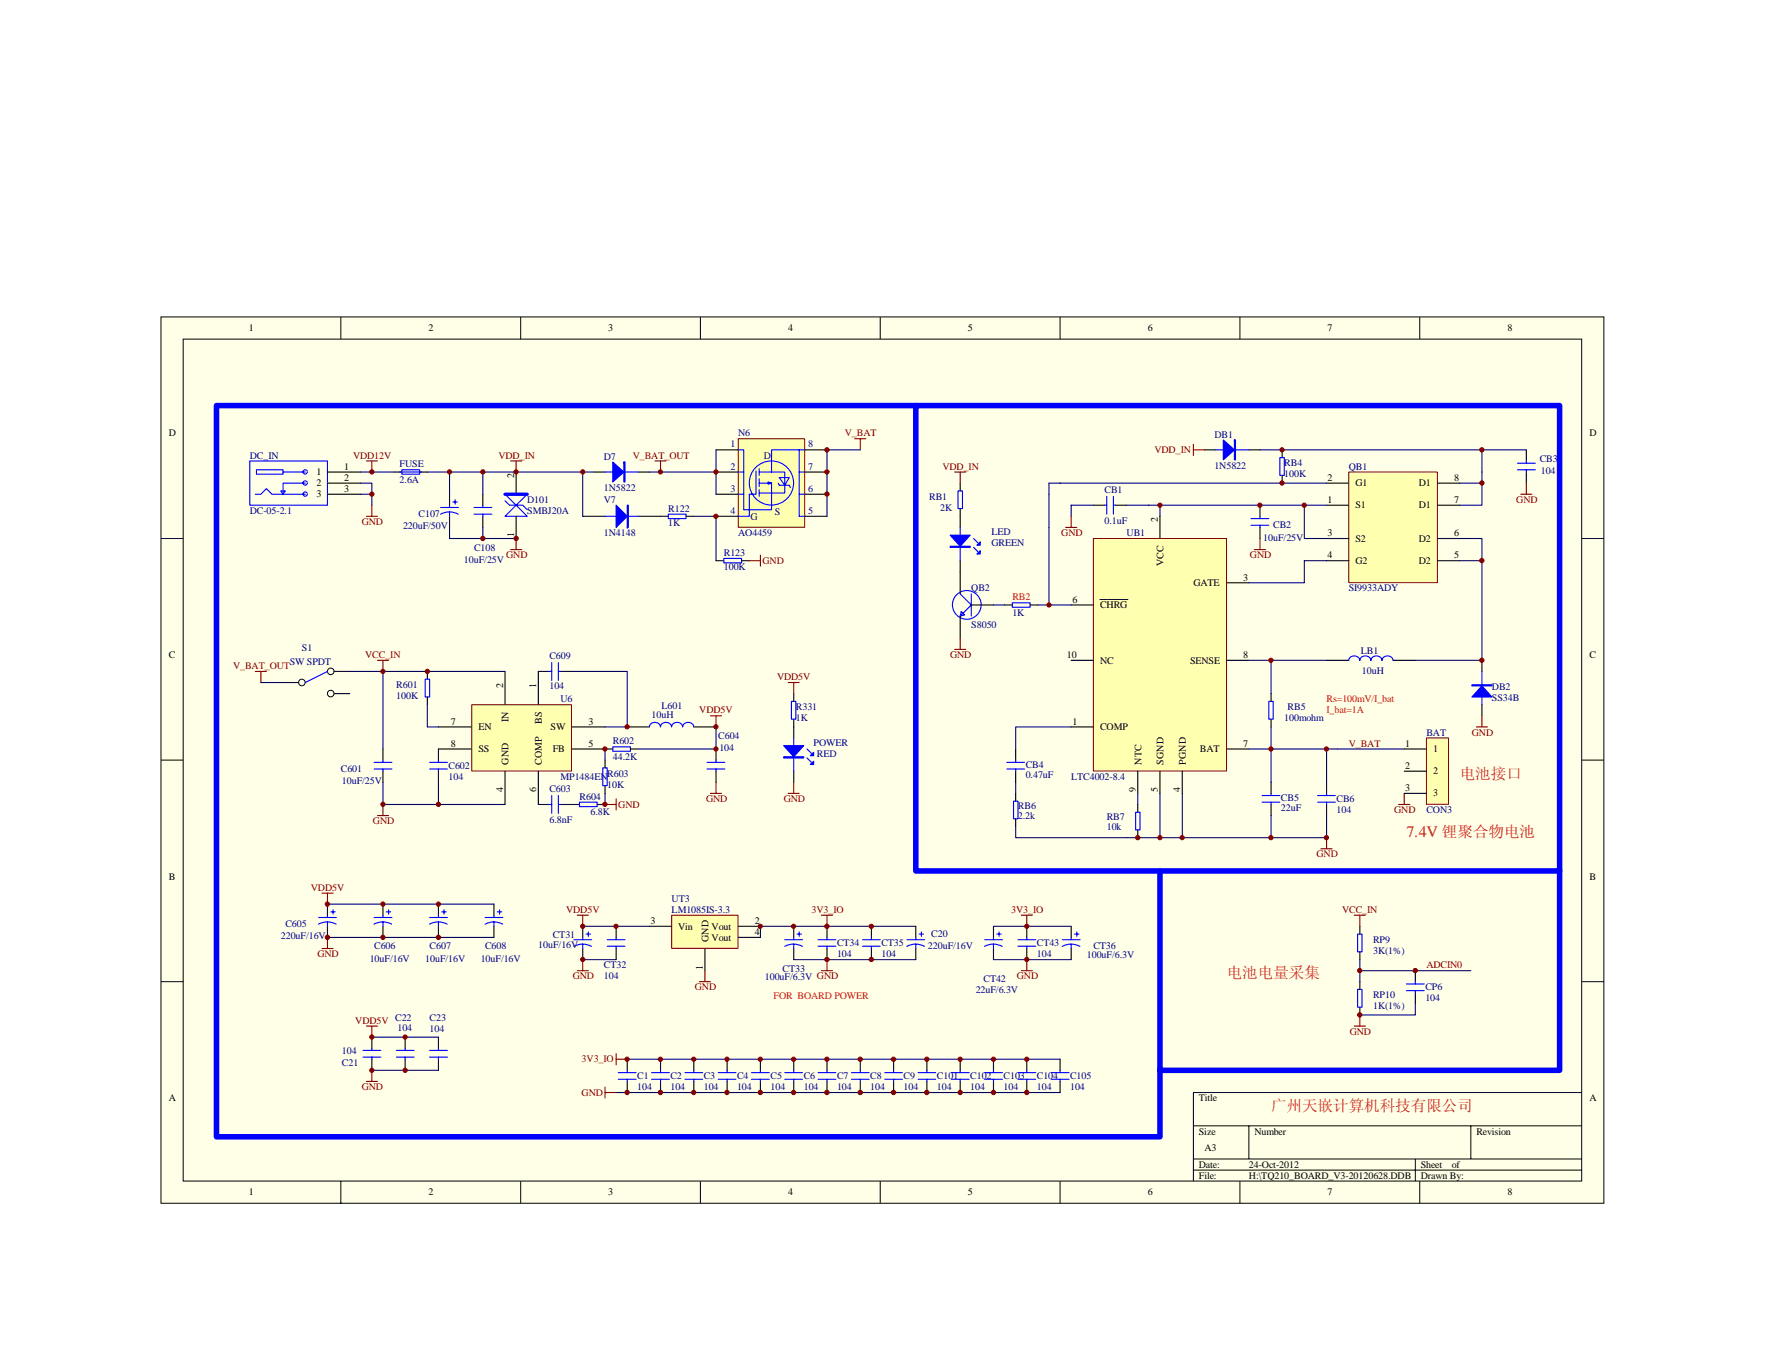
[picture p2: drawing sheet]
<svg xmlns="http://www.w3.org/2000/svg" width="279mm" height="216mm" viewBox="0 0 279 216" stroke-linecap="round" stroke-linejoin="round" font-family="sans-serif">
<path d="M25.5 50.2h228.4v140.3h-228.4z" fill="#ffffe8"/>
<g fill="none" stroke="#000" stroke-width=".16">
<path d="M25.5 50.2h228.4v140.3h-228.4zM29 53.7h221.4v133.2h-221.4zM54 50.2v3.5M82.4 50.2v3.5M110.9 50.2v3.5M139.3 50.2v3.5M167.8 50.2v3.5M196.3 50.2v3.5M224.7 50.2v3.5M25.5 85.2h3.5M250.4 85.2h3.5M25.5 120.3h3.5"/>
<path d="M250.4 120.3h3.5M25.5 155.4h3.5M250.4 155.4h3.5M188.9 178.2h61.5M197.7 178.2v5.3M232.8 178.2v5.3M250.4 172.9h-61.5v14.1M54 187v3.5M82.4 187v3.5M110.9 187v3.5M139.3 187v3.5M167.8 187v3.5"/>
<path d="M188.9 183.5h61.5M188.9 185.2h61.5M196.3 187v3.5M224 183.5v3.5M224.7 187v3.5"/>
</g>
<path d="M124.8 125.6h1.7M125.6 123.8v1.8M214.4 144.9h1.7M215.3 144.9v1.7M95.8 172.1v1.7M95.8 172.9h1.7M214.4 162.4h1.7M215.3 160.7v1.7" fill="none" stroke="#800000" stroke-width=".18"/>
<g fill="none" stroke="#000" stroke-width=".18">
<path d="M125.6 109.8v1.2M125.6 113.8v3M125.6 122.1v1.7M137.9 146.6v1.8M137.9 150.1v1.8M215.3 146.6v1.2M215.3 150.7v1.2M215.3 155.4v1.2M215.3 159.4v1.3M224 153.6v1.8M224 157.1v1.8M99.3 167.7v1.7"/>
<path d="M99.3 171.2v1.7M104.6 167.7v1.7M104.6 171.2v1.7M109.8 167.7v1.7M109.8 171.2v1.7M115.1 167.7v1.7M115.1 171.2v1.7M120.4 167.7v1.7M120.4 171.2v1.7M125.6 167.7v1.7M125.6 171.2v1.7M130.9 167.7v1.7"/>
<path d="M130.9 171.2v1.7M136.2 167.7v1.7M136.2 171.2v1.7M141.5 167.7v1.7M141.5 171.2v1.7"/>
</g>
<g fill="none" stroke="#00f" stroke-width=".18">
<path d="M125.3 111h.7v2.8h-.7zM125.6 116.8v5.3M127.7 120l.8 .7M127.7 118.6l.8 .7M136.5 149.8h2.8M136.5 148.7h2.8M137.9 148.4v.3M137.9 149.8v.3M214.9 156.6h.7v2.8h-.7zM214.9 147.8h.7v2.9h-.7zM222.6 155.7h2.8M222.6 156.8h2.8"/>
<path d="M224 155.4v.3M224 156.8v.3M97.9 170.8h2.8M97.9 169.8h2.8M99.3 169.4v.4M99.3 170.8v.4M103.1 170.8h2.9M103.1 169.8h2.9M104.6 169.4v.4M104.6 170.8v.4M108.4 170.8h2.8M108.4 169.8h2.8"/>
<path d="M109.8 169.4v.4M109.8 170.8v.4M113.7 170.8h2.8M113.7 169.8h2.8M115.1 169.4v.4M115.1 170.8v.4M119 170.8h2.8M119 169.8h2.8M120.4 169.4v.4M120.4 170.8v.4M124.2 170.8h2.8M124.2 169.8h2.8"/>
<path d="M125.6 169.4v.4M125.6 170.8v.4M129.5 170.8h2.8M129.5 169.8h2.8M130.9 169.4v.4M130.9 170.8v.4M134.8 170.8h2.8M134.8 169.8h2.8M136.2 169.4v.4M136.2 170.8v.4M140.1 170.8h2.8M140.1 169.8h2.8"/>
<path d="M141.5 169.4v.4M141.5 170.8v.4"/>
</g>
<g fill="#00f" stroke="#00f" stroke-width=".18">
<path d="M124.1 118h3.1l-1.6 1.8z"/>
<path d="M128.3 121l.5-.5v.5z"/>
<path d="M128.8 119.1v.5h-.5z"/>
<path d="M124.1 119.8h3.1v.2h-3.1z" fill-rule="evenodd"/>
</g>
<path d="M215.3 151.9v3.5M215.3 153.6h17.5M224 158.9v1.8h-8.7M97.5 172.9h44M99.3 167.7h42.2" fill="none" stroke="#000080" stroke-width=".18"/>
<path d="M74.7 111.6h15.8v10.4h-15.8z" fill="#ffffb0"/>
<path d="M74.7 111.5h15.8v10.5h-15.8z" fill="none" stroke="#800000" stroke-width=".16"/>
<g fill="none" stroke="#000" stroke-width=".18">
<path d="M67.6 106.3v1.2M67.6 110.3v1.2M69.4 115.1h5.3M74.7 118.6h-5.3v1.7M79.9 106.3v5.2M87 106.3h-1.8v5.2M88.7 106.3h1.8M90.5 115.1h5.3M90.5 118.6h6.5M99.3 115.1h3.5M99.8 118.6h1.2M109.8 115.1h3.5"/>
<path d="M113.3 118.6v1.7M69.4 122.1v1.7M79.9 122.1v5.2M85.2 122.1v5.2h1.8M88.7 127.3h3M94.5 127.3h1.3M95.8 120.3v1.2M95.8 124.4v1.2M113.3 122.1v1.7M210 123.8v1.8M210 127.3v1.8M51.8 143.1v1.8"/>
<path d="M51.8 146.6v1.8M60.6 143.1v1.8M60.6 146.6v1.8M69.4 143.1v1.8M69.4 146.6v1.8M78.2 143.1v1.8M78.2 146.6v1.8M92.2 146.6v1.8M92.2 150.1v1.8M97.5 146.6v1.8M97.5 150.1v1.8M125.6 146.6v1.8"/>
<path d="M125.6 150.1v1.8M130.9 146.6v1.8M130.9 150.1v1.8M157.3 146.6v1.8M157.3 150.1v1.8M162.5 146.6v1.8M162.5 150.1v1.8"/>
</g>
<g fill="none" stroke="#000080" stroke-width=".18">
<path d="M60.6 106.3h19.3M67.6 111.5v3.6h1.8M90.5 106.3h8.8v8.8h-3.5M95.8 118.6v1.7M113.3 115.1v3.5h-12.3M69.4 123.8v3.5h10.5M95.8 125.6v1.7M51.8 148.4h26.4M51.8 143.1h26.4M92.2 146.6h10.6M92.2 151.9h5.3M120.4 146.6h17.5"/>
<path d="M125.6 151.9h12.3M157.3 151.9h5.2"/>
</g>
<g fill="none" stroke="#00f" stroke-width=".18">
<path d="M67.3 107.5h.7v2.8h-.7zM87 106.3h.3M87.3 104.9v2.8M88.4 104.9v2.8M88.4 106.3h.3M97 118.2h2.8v.7h-2.8zM102.8 115a.89 .89 0 0 1 .9-.7 .89 .89 0 0 1 .8 .7 .9 .9 0 0 1 .9-.7 .9 .9 0 0 1 .9 .7M106.3 115a.89 .89 0 0 1 .9-.7 .89 .89 0 0 1 .9 .7M108.1 115a.89 .89 0 0 1 .8-.7 .89 .89 0 0 1 .9 .7M68 120.7h2.8M68 121.7h2.8M69.4 120.3v.4"/>
<path d="M69.4 121.7v.4M87 127.3h.3M87.3 125.9v2.8M88.4 125.9v2.8M88.4 127.3h.3M91.7 127h2.8v.7h-2.8zM95.4 121.5h.7v2.9h-.7zM111.9 120.7h2.8M111.9 121.7h2.8M113.3 120.3v.4M113.3 121.7v.4M208.6 127h2.8"/>
<path d="M208.6 125.9h2.8M210 125.6v.3M210 127v.3M50.4 146.3a2.89 2.89 0 0 1 2.8 0M50.4 145.2h2.8M51.8 144.9v.3M51.8 145.9v.7M52.4 144.3h.7M52.7 144v.7M59.2 146.3a2.89 2.89 0 0 1 2.8 0M59.2 145.2h2.8M60.6 144.9v.3"/>
<path d="M60.6 145.9v.7M61.2 144.3h.6M61.5 144v.7M68 146.3a2.89 2.89 0 0 1 2.8 0M68 145.2h2.8M69.4 144.9v.3M69.4 145.9v.7M69.9 144.3h.7M70.3 144v.7M76.8 146.3a2.85 2.85 0 0 1 2.8 0M76.8 145.2h2.8M78.2 144.9v.3"/>
<path d="M78.2 145.9v.7M78.7 144.3h.7M79.1 144v.7M90.8 149.8a2.85 2.85 0 0 1 2.8 0M90.8 148.7h2.9M92.2 148.4v.3M92.2 149.4v.7M92.8 147.8h.7M93.1 147.5v.7M96.1 148.7h2.8M96.1 149.8h2.8M97.5 148.4v.3"/>
<path d="M97.5 149.8v.3M124.2 149.8a2.89 2.89 0 0 1 2.8 0M124.2 148.7h2.8M125.6 148.4v.3M125.6 149.4v.7M126.2 147.8h.7M126.5 147.5v.7M129.5 148.7h2.8M129.5 149.8h2.8M130.9 148.4v.3M130.9 149.8v.3M155.9 149.8a2.89 2.89 0 0 1 2.7 0"/>
<path d="M155.9 148.7h2.8M157.3 148.4v.3M157.3 149.4v.7M157.8 147.8h.7M158.2 147.5v.7M161.1 148.7h2.9M161.1 149.8h2.9M162.5 148.4v.3M162.5 149.8v.3"/>
</g>
<g fill="none" stroke="#800000" stroke-width=".18">
<path d="M135.3 69.4h1.8M136.2 69.4v1.8M112.5 113.3h1.7M113.3 113.3v1.8M59.8 129.1h1.7M60.6 127.3v1.8M95.8 127.3h1.7M97.5 126.4v1.8M112.5 125.6h1.7M113.3 123.8v1.8M51 150.1h1.7M51 141.4h1.7"/>
<path d="M51.8 141.4v1.7M51.8 148.4v1.7M91.4 144.9h1.7M91.4 153.6h1.7M92.2 144.9v1.7M92.2 151.9v1.7M130 144.9h1.8M130 153.6h1.8M130.9 144.9v1.7M130.9 151.9v1.7M161.7 144.9h1.7M161.7 153.6h1.7"/>
<path d="M162.5 144.9v1.7M162.5 151.9v1.7M97.5 166.8v1.8M97.5 167.7h1.8"/>
</g>
<path d="M116.9 69.5h10.5v14h-10.5z" fill="#ffffb0"/>
<path d="M116.9 69.4h10.5v14.1h-10.5z" fill="none" stroke="#800000" stroke-width=".16"/>
<g fill="none" stroke="#000" stroke-width=".18">
<path d="M62.4 74.7h1.2M66.4 74.7h1.2M71.2 78.2v1.8M76.4 78.2v1.8M94 74.7h1.8M101 74.7h1.8M113.3 71.2h3.6M113.3 74.7h3.6M113.3 78.2h3.6M127.4 71.2h3.5M127.4 74.7h3.5M127.4 78.2h3.5"/>
<path d="M152 76.5v1.2M173.1 80h1.7M176.6 80h1.8M71.2 81.7v1.8M76.4 81.7v1.8M92.2 81.7h3.6M101 81.7h4.8M108.6 81.7h1.2M113.3 81.7h3.6M113.3 88.8h1.3M117.4 88.8h1.2M127.4 81.7h3.5"/>
<path d="M152 80.5v3M152 88.8v1.7M60.6 118.6v1.7M160.8 118.6v1.7M201.2 109.8v1.2M201.2 113.8v1.3M210 104.5h3.5M220.5 104.5h3.5M234.6 104.5v1.8M234.6 111.5v1.8M60.6 122.1v1.7M160.8 122.1v1.7"/>
<path d="M160.8 125.6v1.2M160.8 129.6v1.2M201.2 123.8v1.8M201.2 127.3v1.8"/>
</g>
<g fill="none" stroke="#00f" stroke-width=".18">
<path d="M63.3 74.7h3.5M63.6 74.4h2.8v.7h-2.8zM71.2 80v.3M71.7 79.5h.7M72.1 79.1v.7M76.4 80v.3M95.8 74.7h5.2M116.9 71.2h.8v9.5h4.4v-4.2h-1.9M116.9 78.2h.8M116.9 74.7h.8M119.7 74.5v3.7h-1.1v3.5h-1.7M120.2 74.7h1.9v-3.5h4.4v10.5h.9"/>
<path d="M120.2 74.2v1M120.2 75.8v1.2M120.2 77.5v1.1M121.6 76.3l.5 .2-.5 .1zM122.1 74.7h2.1v3.3h-4M123.2 76.5l.2 .3h1.5l.2 .4M123.4 75.6h1.5l-.7 1.2zM126.5 78.2h.9M126.5 74.7h.9M126.5 71.2h.9M151.7 77.7h.7v2.8h-.7zM174.8 80h.4"/>
<path d="M175.2 78.6v2.8M176.3 78.6v2.8M176.3 80h.3M69.7 81.4a2.89 2.89 0 0 1 2.8 0M69.8 80.3h2.8M71.2 81v.7M75 80.3h2.9M75 81.4h2.9M76.4 81.4v.3M95.8 81.7h5.2M105.8 81.4h2.8v.7h-2.8zM114.6 88.4h2.8v.7h-2.8z"/>
<path d="M152 83.5v5.3M154.1 86.6l.7 .7M154.1 85.2l.7 .7M200.9 111h.6v2.8h-.6zM213.5 104.5a.89 .89 0 0 1 .9-.7 .89 .89 0 0 1 .8 .7 .9 .9 0 0 1 .9-.7 .9 .9 0 0 1 .9 .7M217 104.5a.89 .89 0 0 1 .9-.7 .89 .89 0 0 1 .9 .7 .9 .9 0 0 1 .8-.7 .9 .9 0 0 1 .9 .7M234.6 106.3v5.2M59.2 121.7h2.8M59.2 120.7h2.8M60.6 120.3v.4M60.6 121.7v.4M159.4 121.7h2.8"/>
<path d="M159.4 120.7h2.8M160.4 126.8h.7v2.8h-.7zM160.8 120.3v.4M160.8 121.7v.4M199.8 127h2.8M199.8 125.9h2.8M201.2 125.6v.3M201.2 127v.3"/>
<circle cx="122.1" cy="76.5" r="3.5"/>
</g>
<g fill="none" stroke="#000080" stroke-width=".18">
<path d="M57.1 76.5h1.8v3.5M57.1 74.7h5.3M57.1 78.2h1.8M102.8 74.7h10.5M113.3 71.2v7M109.8 81.7h3.5v7.1M60.6 106.3v12.3M169.6 115.1h-8.8v3.5M201.2 118.6v5.2M60.6 123.8v3.5h8.8M160.8 130.8v1.8h17.6M160.8 123.8v1.8"/>
<path d="M187.2 125.6v7"/>
</g>
<g fill="#00f" stroke="#00f" stroke-width=".18">
<path d="M97 73.1l1.8 1.6-1.8 1.6z"/>
<path d="M97.5 80l1.8 1.7-1.8 1.8z"/>
<path d="M150.4 84.7h3.2l-1.6 1.8z"/>
<path d="M155.2 87.2v.5h-.6z"/>
<path d="M155.2 85.8v.5h-.6z"/>
<path d="M234.6 108.6l1.6 1.7h-3.2z"/>
<path d="M98.8 73.1h.1v3.2h-.1z" fill-rule="evenodd"/>
<path d="M99.3 80v3.5h.2v-3.5z" fill-rule="evenodd"/>
<path d="M150.4 86.5h3.2v.1h-3.2z" fill-rule="evenodd"/>
<path d="M233 108.4h3.2v.2h-3.2z" fill-rule="evenodd"/>
</g>
<g fill="none" stroke="#800000" stroke-width=".18">
<path d="M58 73h1.8M58.9 73v1.7M58.9 80v1.7M80.8 73h1.8M81.7 73v1.7M58 81.7h1.8M80.8 87h1.8M81.7 85.2v1.8M118.6 88.8h1.8M120.4 87.9v1.7M59.8 104.5h1.7M60.6 104.5v1.8"/>
<path d="M124.8 108h1.7M125.6 108v1.8"/>
</g>
<path d="M213.5 74.7h14v17.5h-14z" fill="#ffffb0"/>
<path d="M213.5 74.7h14v17.5h-14z" fill="none" stroke="#800000" stroke-width=".16"/>
<g fill="none" stroke="#000" stroke-width=".18">
<path d="M203 71.2v1.2M203 75.2v1.3M210 80h3.5M210 76.5h3.5M227.6 80h3.5M227.6 76.5h3.5M241.6 71.2v1.8M241.6 74.7v1.8M159 95.8h1.3M163.1 95.8h1.2M210 85.2h3.5M210 88.8h3.5"/>
<path d="M227.6 85.2h3.5M227.6 88.8h3.5"/>
</g>
<path d="M166.1 76.5h43.9M173.1 80h-3.5v1.7M178.4 80h28.1M183.6 80v1.7M199.5 71.2h35.1v8.8h-3.5M210 80h-3.5v5.2h3.5M231.1 76.5h3.5M234.6 71.2h7M231.1 85.2h3.5v3.6h-3.5M201.2 118.6h21.1" fill="none" stroke="#000080" stroke-width=".18"/>
<path d="M202.6 72.4h.7v2.8h-.7zM240.2 74.4h2.8M240.2 73.3h2.8M241.6 73v.3M241.6 74.4v.3M160.3 95.4h2.8v.7h-2.8z" fill="none" stroke="#00f" stroke-width=".18"/>
<path d="M188.9 70.3v1.8M188.9 71.2h1.8M240.7 78.2h1.8M241.6 76.5v1.7M168.7 83.5h1.8M169.6 81.7v1.8M198.6 87h1.7M199.5 85.2v1.8M233.7 115.1h1.8M234.6 113.3v1.8M209.1 134.3h1.8M210 132.6v1.7" fill="none" stroke="#800000" stroke-width=".18"/>
<path d="M173.1 85.3h21.1v36.7h-21.1z" fill="#ffffb0"/>
<path d="M173.1 85.2h21.1v36.8h-21.1z" fill="none" stroke="#800000" stroke-width=".16"/>
<g fill="none" stroke="#000" stroke-width=".18">
<path d="M190.7 71.2h1.7M197.7 71.2h1.8M199.5 80v1.7M152 90.5v3.5M152 97.5v3.5M153.8 95.8h3.5M169.6 95.8h3.5M174.1 94.9h1.1M175.4 94.9h3.1M183.6 81.7v3.5M194.2 92.2h3.5M199.5 83.5v1.7"/>
<path d="M44.8 108h2.5M52.9 106.3h2.5M52.9 109.8h2.5M169.6 104.5h3.5M169.6 115.1h3.5M194.2 104.5h3.5M194.2 118.6h3.5M180.1 122.1v3.5M180.1 127.3v1.3M180.1 131.4v1.2M183.6 122.1v3.5M187.2 122.1v3.5"/>
<path d="M145 146.6v1.8M145 150.1v1.8M58.9 164.2v1.7M58.9 167.7v1.7M64.1 164.2v1.7M64.1 167.7v1.7M69.4 164.2v1.7M69.4 167.7v1.7"/>
</g>
<g fill="none" stroke="#000080" stroke-width=".18">
<path d="M67.6 74.7h24.6M71.2 74.7v3.5M76.4 74.7v3.5M94 74.7h-1.8v7M136.2 71.2h-5.3v10.5M166.1 76.5v19.3M71.2 83.5v1.7h10.5M76.4 83.5v1.7M157.3 95.8h1.7M164.3 95.8h5.3M210 88.8h-3.5v3.4h-8.8M234.6 88.8v15.7h-10.6"/>
<path d="M41.3 108h3.5M55.4 106.3h5.2M197.7 104.5h12.3M201.2 104.5v5.3M201.2 115.1v3.5h-3.5M210 118.6v5.2M180.1 125.6v1.7M183.6 125.6v7M201.2 129.1v3.5M210 129.1v3.5h-31.6"/>
</g>
<g fill="none" stroke="#00f" stroke-width=".18">
<path d="M192.4 71.2h5.3M152 94l1.8 1.8-1.8 1.7M152.2 96.8l.5 .5-.7 .2zM153.8 94v3.5M198 83.1h2.9M198 82.1h2.9M199.5 81.7v.4M199.5 83.1v.4M51.8 106.3l-3.5 1.7M179.8 128.6h.7v2.8h-.7zM143.6 149.8a2.89 2.89 0 0 1 2.7 0M143.6 148.7h2.8"/>
<path d="M145 148.4v.3M145 149.4v.7M145.5 147.8h.7M145.9 147.5v.7M57.5 167.3h2.8M57.5 166.3h2.8M58.9 165.9v.4M58.9 167.3v.4M62.7 167.3h2.9M62.7 166.3h2.9M64.1 165.9v.4M64.1 167.3v.4"/>
<path d="M68 167.3h2.8M68 166.3h2.8M69.4 165.9v.4M69.4 167.3v.4"/>
<circle cx="153" cy="95.7" r="2.28"/>
</g>
<g fill="none" stroke="#800000" stroke-width=".18">
<path d="M103.7 73h1.7M104.6 73v1.7M151.1 74.7h1.8M152 74.7v1.8M40.4 106.3h1.8M41.3 106.3v1.7M151.1 102.8h1.8M152 101v1.8M221.4 127.3h1.8M222.3 125.6v1.7M58 171.2h1.8M58 162.4h1.8"/>
<path d="M58.9 162.4v1.8M58.9 169.4v1.8"/>
</g>
<g fill="#00f" stroke="#00f" stroke-width=".18">
<path d="M193.7 69.6l1.7 1.6-1.7 1.6z"/>
<path d="M195.4 69.6h.2v3.2h-.2z" fill-rule="evenodd"/>
</g>
<g fill="none" stroke="#000" stroke-width=".16">
<circle cx="47.8" cy="108" r=".52"/>
<circle cx="52.4" cy="109.8" r=".52"/>
<circle cx="52.4" cy="106.3" r=".52"/>
</g>
<path d="M106.3 144.9h10.5v5.2h-10.5z" fill="#ffffb0"/>
<path d="M106.3 144.9h10.5v5.2h-10.5z" fill="none" stroke="#800000" stroke-width=".16"/>
<g fill="none" stroke="#000" stroke-width=".18">
<path d="M51.8 74.7h5.3M51.8 76.5h5.3M51.8 78.2h5.3M81.7 74.7v3.5M81.7 81.7v3.5M102.8 146.6h3.5M111.6 150.1v3.5M116.9 146.6h3.5M116.9 148.4h3.5M169.6 146.6v1.8M169.6 150.1v1.8M146.7 167.7v1.7"/>
<path d="M146.7 171.2v1.7M152 167.7v1.7M152 171.2v1.7M157.3 167.7v1.7M157.3 171.2v1.7M162.5 167.7v1.7M162.5 171.2v1.7M167.8 167.7v1.7M167.8 171.2v1.7"/>
</g>
<path d="M120.4 146.6v1.8M137.9 146.6h7.1M137.9 151.9h7.1M157.3 146.6h12.3M162.5 151.9h7.1M58.9 169.4h10.5M58.9 164.2h10.5M141.5 167.7h26.3M141.5 172.9h26.3" fill="none" stroke="#000080" stroke-width=".18"/>
<path d="M110.7 155.4h1.8M111.6 153.6v1.8" fill="none" stroke="#800000" stroke-width=".18"/>
<g fill="none" stroke="#00f" stroke-width=".18">
<path d="M39.5 73h12.3v7h-12.3zM40.4 78.2h.9l.9-.9 .9 .9h5.2M40.6 74.4h4.2v.7h-4.2zM44.4 77.7h.8l-.4 .5zM44.8 74.7h3.5M48.3 76.5h-3.5v1.7M48.6 78a.35 .35 0 0 0-.6 0 .35 .35 0 0 0 .2 .5 .35 .35 0 0 0 .5-.3M48.6 76.3a.35 .35 0 0 0-.6-.1 .35 .35 0 0 0 .2 .6 .35 .35 0 0 0 .5-.3M48.6 74.5a.35 .35 0 0 0-.6 0 .35 .35 0 0 0 .2 .5 .35 .35 0 0 0 .5-.3M79.9 78.2h3.6l-1.8 1.8zM79.9 79.3l.8 .7h2.1l.7 .7M79.9 81.7l1.8-1.7 1.8 1.7z"/>
<path d="M168.1 149.8a2.89 2.89 0 0 1 2.8 0M168.2 148.7h2.8M169.6 148.4v.3M169.6 149.4v.7M170.1 147.8h.7M170.5 147.5v.7M145.3 170.8h2.8M145.3 169.8h2.8M146.7 169.4v.4M146.7 170.8v.4M150.6 170.8h2.8M150.6 169.8h2.8"/>
<path d="M152 169.4v.4M152 170.8v.4M155.9 170.8h2.8M155.9 169.8h2.8M157.3 169.4v.4M157.3 170.8v.4M161.1 170.8h2.9M161.1 169.8h2.9M162.5 169.4v.4M162.5 170.8v.4M166.4 170.8h2.8M166.4 169.8h2.8"/>
<path d="M167.8 169.4v.4M167.8 170.8v.4"/>
</g>
<g fill="#800000" stroke="#800000" stroke-width=".16">
<circle cx="234.6" cy="104.5" r=".35"/>
<circle cx="187.1" cy="132.6" r=".34"/>
<circle cx="201.2" cy="118.6" r=".34"/>
<circle cx="206.5" cy="80" r=".34"/>
<circle cx="183.6" cy="80" r=".34"/>
<circle cx="234.6" cy="76.5" r=".35"/>
<circle cx="202.9" cy="76.5" r=".34"/>
<circle cx="202.9" cy="71.2" r=".34"/>
<circle cx="234.6" cy="88.7" r=".35"/>
<circle cx="210" cy="132.6" r=".34"/>
<circle cx="234.6" cy="71.2" r=".35"/>
<circle cx="183.6" cy="132.6" r=".34"/>
<circle cx="201.2" cy="104.5" r=".34"/>
<circle cx="166.1" cy="95.8" r=".34"/>
<circle cx="180.1" cy="132.6" r=".34"/>
<circle cx="210" cy="118.6" r=".34"/>
<circle cx="201.2" cy="132.6" r=".34"/>
<circle cx="199.4" cy="80" r=".34"/>
</g>
<path d="M79.9 78.2h3.6" fill="none" stroke="#00f" stroke-width=".53"/>
<path d="M225.8 116.8h3.5v10.5h-3.5z" fill="#ffffb0"/>
<path d="M225.8 116.8h3.5v10.5h-3.5z" fill="none" stroke="#800000" stroke-width=".16"/>
<path d="M222.3 118.6h3.5M222.3 122.1h3.5M222.3 125.6h3.5" fill="none" stroke="#000" stroke-width=".18"/>
<path d="M145 64.2h101.9v73.7h-101.9zM145 64.2h-110.7v115.7h149.3v-42M246.9 137.9v31.5h-63.3" fill="none" stroke="#00f" stroke-width=".88"/>
<g fill="#800000" stroke="#800000" stroke-width=".16">
<circle cx="99.3" cy="167.7" r=".34"/>
<circle cx="99.3" cy="172.9" r=".34"/>
<circle cx="104.5" cy="167.7" r=".34"/>
<circle cx="104.5" cy="172.9" r=".34"/>
<circle cx="109.8" cy="167.7" r=".34"/>
<circle cx="109.8" cy="172.9" r=".34"/>
<circle cx="115.1" cy="167.7" r=".34"/>
<circle cx="115.1" cy="172.9" r=".34"/>
<circle cx="120.4" cy="167.7" r=".34"/>
<circle cx="120.3" cy="172.9" r=".34"/>
<circle cx="125.6" cy="167.7" r=".34"/>
<circle cx="125.6" cy="172.9" r=".34"/>
<circle cx="141.4" cy="172.9" r=".35"/>
<circle cx="141.4" cy="167.7" r=".35"/>
<circle cx="130.9" cy="167.7" r=".35"/>
<circle cx="130.9" cy="172.9" r=".35"/>
<circle cx="136.2" cy="167.7" r=".35"/>
<circle cx="136.2" cy="172.9" r=".35"/>
<circle cx="60.6" cy="143.1" r=".34"/>
<circle cx="60.6" cy="148.4" r=".34"/>
<circle cx="51.8" cy="143.1" r=".35"/>
<circle cx="51.8" cy="148.4" r=".35"/>
<circle cx="69.4" cy="143.1" r=".34"/>
<circle cx="69.4" cy="148.4" r=".34"/>
<circle cx="146.7" cy="167.7" r=".35"/>
<circle cx="146.7" cy="172.9" r=".35"/>
<circle cx="152" cy="167.7" r=".34"/>
<circle cx="152" cy="172.9" r=".34"/>
<circle cx="157.3" cy="167.7" r=".34"/>
<circle cx="157.3" cy="172.9" r=".34"/>
<circle cx="162.5" cy="167.7" r=".34"/>
<circle cx="162.5" cy="172.9" r=".34"/>
<circle cx="113.3" cy="74.7" r=".34"/>
<circle cx="113.3" cy="81.7" r=".34"/>
<circle cx="130.9" cy="78.2" r=".35"/>
<circle cx="130.9" cy="74.7" r=".35"/>
<circle cx="130.9" cy="71.2" r=".35"/>
<circle cx="104.5" cy="74.7" r=".34"/>
<circle cx="58.9" cy="74.7" r=".34"/>
<circle cx="81.7" cy="74.7" r=".34"/>
<circle cx="81.7" cy="85.2" r=".34"/>
<circle cx="58.9" cy="78.2" r=".34"/>
<circle cx="76.4" cy="74.7" r=".34"/>
<circle cx="71.2" cy="74.7" r=".34"/>
<circle cx="76.4" cy="85.2" r=".34"/>
<circle cx="92.2" cy="74.7" r=".34"/>
<circle cx="95.8" cy="118.6" r=".34"/>
<circle cx="67.6" cy="106.3" r=".34"/>
<circle cx="60.6" cy="127.3" r=".34"/>
<circle cx="69.4" cy="127.3" r=".34"/>
<circle cx="95.8" cy="127.3" r=".34"/>
<circle cx="99.3" cy="115" r=".34"/>
<circle cx="113.3" cy="115" r=".34"/>
<circle cx="113.3" cy="118.6" r=".34"/>
<circle cx="60.6" cy="106.3" r=".34"/>
<circle cx="58.9" cy="164.1" r=".34"/>
<circle cx="58.9" cy="169.4" r=".34"/>
<circle cx="64.1" cy="164.1" r=".34"/>
<circle cx="64.1" cy="169.4" r=".34"/>
<circle cx="137.9" cy="146.6" r=".35"/>
<circle cx="137.9" cy="151.9" r=".35"/>
<circle cx="130.9" cy="146.6" r=".35"/>
<circle cx="92.2" cy="146.6" r=".34"/>
<circle cx="92.2" cy="151.9" r=".34"/>
<circle cx="130.9" cy="151.9" r=".35"/>
<circle cx="125.6" cy="146.6" r=".34"/>
<circle cx="97.5" cy="146.6" r=".34"/>
<circle cx="120.4" cy="146.6" r=".34"/>
<circle cx="162.5" cy="146.6" r=".34"/>
<circle cx="162.5" cy="151.9" r=".34"/>
<circle cx="215.2" cy="160.6" r=".34"/>
<circle cx="215.2" cy="153.6" r=".34"/>
<circle cx="224" cy="153.6" r=".35"/>
</g>
<g font-size="2.5" fill="#f00">
<text x="231.1" y="123.2">电池接口</text>
<text x="222.6" y="132.5">7.4V 锂聚合物电池</text>
<text x="194.2" y="154.8">电池电量采集</text>
<text x="201.2" y="175.9">广州天嵌计算机科技有限公司</text>
</g>
<g font-size="1.6">
<text x="39.4" y="52.4">1</text>
<text x="67.8" y="52.4">2</text>
<text x="96.3" y="52.4">3</text>
<text x="124.8" y="52.4">4</text>
<text x="153.2" y="52.4">5</text>
<text x="181.7" y="52.4">6</text>
<text x="210.2" y="52.4">7</text>
<text x="238.6" y="52.4">8</text>
<text x="26.7" y="69.1">D</text>
<text x="251.6" y="69.1">D</text>
<text x="50.1" y="75.2">1</text>
<text x="50.1" y="77">2</text>
<text x="54.5" y="74.3">1</text>
<text x="54.5" y="76.1">2</text>
<text x="54.5" y="77.9">3</text>
<text x="81.4" y="75.6" transform="rotate(-90 81.4 75.6)">2</text>
<text x="210.2" y="76.1">2</text>
<text x="214.6" y="77">G1</text>
<text x="224.6" y="77">D1</text>
<text x="230.2" y="76.1">8</text>
<text x="50.1" y="78.7">3</text>
<text x="183.3" y="82.6" transform="rotate(-90 183.3 82.6)">2</text>
<text x="210.2" y="79.6">1</text>
<text x="214.6" y="80.5">S1</text>
<text x="224.6" y="80.5">D1</text>
<text x="230.2" y="79.6">7</text>
<text x="81.4" y="85.1" transform="rotate(-90 81.4 85.1)">1</text>
<text x="184.2" y="89.6" transform="rotate(-90 184.2 89.6)">VCC</text>
<text x="210.2" y="84.9">3</text>
<text x="210.2" y="88.4">4</text>
<text x="214.6" y="85.7">S2</text>
<text x="214.6" y="89.2">G2</text>
<text x="224.6" y="85.7">D2</text>
<text x="224.6" y="89.2">D2</text>
<text x="230.2" y="84.9">6</text>
<text x="230.2" y="88.4">5</text>
<text x="169.8" y="95.4">6</text>
<text x="188.9" y="92.8">GATE</text>
<text x="196.8" y="91.9">3</text>
<text x="174.1" y="96.3">CHRG</text>
<text x="26.7" y="104.2">C</text>
<text x="168.9" y="104.2">10</text>
<text x="174.1" y="105">NC</text>
<text x="188.4" y="105">SENSE</text>
<text x="196.8" y="104.2">8</text>
<text x="251.6" y="104.2">C</text>
<text x="79.6" y="108.9" transform="rotate(-90 79.6 108.9)">2</text>
<text x="84.9" y="108.9" transform="rotate(-90 84.9 108.9)">1</text>
<text x="71.4" y="114.7">7</text>
<text x="71.4" y="118.2">8</text>
<text x="75.7" y="115.5">EN</text>
<text x="75.7" y="119.1">SS</text>
<text x="80.5" y="114.3" transform="rotate(-90 80.5 114.3)">IN</text>
<text x="85.8" y="114.5" transform="rotate(-90 85.8 114.5)">BS</text>
<text x="87.2" y="115.5">SW</text>
<text x="87.5" y="119.1">FB</text>
<text x="93.1" y="118.2">5</text>
<text x="93.1" y="114.7">3</text>
<text x="169.8" y="114.7">1</text>
<text x="174.1" y="115.5">COMP</text>
<text x="189.9" y="119.1">BAT</text>
<text x="196.8" y="118.2">7</text>
<text x="222.5" y="118.2">1</text>
<text x="226.9" y="119.1">1</text>
<text x="79.6" y="125.4" transform="rotate(-90 79.6 125.4)">4</text>
<text x="80.5" y="121" transform="rotate(-90 80.5 121)">GND</text>
<text x="84.9" y="125.4" transform="rotate(-90 84.9 125.4)">6</text>
<text x="85.8" y="121" transform="rotate(-90 85.8 121)">COMP</text>
<text x="179.8" y="125.4" transform="rotate(-90 179.8 125.4)">9</text>
<text x="180.7" y="121" transform="rotate(-90 180.7 121)">NTC</text>
<text x="183.3" y="125.4" transform="rotate(-90 183.3 125.4)">5</text>
<text x="184.2" y="121" transform="rotate(-90 184.2 121)">SGND</text>
<text x="186.8" y="125.4" transform="rotate(-90 186.8 125.4)">4</text>
<text x="187.7" y="121" transform="rotate(-90 187.7 121)">PGND</text>
<text x="222.5" y="121.7">2</text>
<text x="222.5" y="125.2">3</text>
<text x="226.9" y="122.6">2</text>
<text x="226.9" y="126.1">3</text>
<text x="26.7" y="139.2">B</text>
<text x="251.6" y="139.2">B</text>
<text x="103" y="146.2">3</text>
<text x="107.4" y="147.1">Vin</text>
<text x="112.1" y="149.1" transform="rotate(-90 112.1 149.1)">GND</text>
<text x="112.6" y="147.1">Vout</text>
<text x="112.6" y="148.9">Vout</text>
<text x="119.5" y="146.2">2</text>
<text x="119.5" y="148">4</text>
<text x="111.3" y="153.5" transform="rotate(-90 111.3 153.5)">1</text>
<text x="26.7" y="174.3">A</text>
<text x="189.8" y="174.3">Title</text>
<text x="189.8" y="179.6">Size</text>
<text x="198.6" y="179.6">Number</text>
<text x="233.7" y="179.6">Revision</text>
<text x="251.6" y="174.3">A</text>
<text x="189.8" y="184.8">Date:</text>
<text x="190.7" y="182.2">A3</text>
<text x="197.7" y="184.8">24-Oct-2012</text>
<text x="224.9" y="184.8">Sheet</text>
<text x="229.8" y="184.8">of</text>
<text x="39.4" y="189.2">1</text>
<text x="67.8" y="189.2">2</text>
<text x="96.3" y="189.2">3</text>
<text x="124.8" y="189.2">4</text>
<text x="153.2" y="189.2">5</text>
<text x="181.7" y="189.2">6</text>
<text x="189.8" y="186.6">File:</text>
<text x="197.7" y="186.6">H:\TQ210_BOARD_V3-20120628.DDB</text>
<text x="210.2" y="189.2">7</text>
<text x="224.9" y="186.6">Drawn By:</text>
<text x="238.6" y="189.2">8</text>
</g>
<g font-size="1.6" fill="#000080">
<text x="115.6" y="70.8">1</text>
<text x="116.9" y="69.1">N6</text>
<text x="127.9" y="70.8">8</text>
<text x="192.2" y="69.3">DB1</text>
<text x="39.5" y="72.6">DC_IN</text>
<text x="63.3" y="74">FUSE</text>
<text x="63.3" y="76.4">2.6A</text>
<text x="95.6" y="72.7">D7</text>
<text x="95.6" y="77.7">1N5822</text>
<text x="115.6" y="74.3">2</text>
<text x="115.6" y="77.9">3</text>
<text x="120.9" y="72.6">D</text>
<text x="127.9" y="77.9">6</text>
<text x="127.9" y="74.3">7</text>
<text x="192.2" y="74.2">1N5822</text>
<text x="203.3" y="73.8">RB4</text>
<text x="203.3" y="75.6">100K</text>
<text x="213.5" y="74.3">QB1</text>
<text x="243.7" y="73.1">CB3</text>
<text x="243.9" y="75">104</text>
<text x="39.5" y="81.3">DC-05-2.1</text>
<text x="63.8" y="83.8">220uF/50V</text>
<text x="66.3" y="81.9">C107</text>
<text x="83.5" y="79.6">D101</text>
<text x="83.5" y="81.3">SMBJ20A</text>
<text x="95.6" y="79.6">V7</text>
<text x="105.8" y="81">R122</text>
<text x="105.8" y="83.3">1K</text>
<text x="115.6" y="81.3">4</text>
<text x="118.8" y="82.2">G</text>
<text x="122.7" y="81.5">S</text>
<text x="127.9" y="81.3">5</text>
<text x="147.1" y="79.1">RB1</text>
<text x="148.8" y="80.8">2K</text>
<text x="174.8" y="78">CB1</text>
<text x="174.8" y="82.9">0.1uF</text>
<text x="201.5" y="83.6">CB2</text>
<text x="73.4" y="89.1">10uF/25V</text>
<text x="75" y="87.1">C108</text>
<text x="95.6" y="84.9">1N4148</text>
<text x="114.6" y="88">R123</text>
<text x="116.9" y="84.9">AO4459</text>
<text x="156.9" y="84.7">LED</text>
<text x="156.9" y="86.4">GREEN</text>
<text x="178.4" y="84.9">UB1</text>
<text x="200" y="85.6">10uF/25V</text>
<text x="114.6" y="90.3">100K</text>
<text x="153.8" y="93.6">QB2</text>
<text x="213.5" y="93.6">SI9933ADY</text>
<text x="153.8" y="99.4">S8050</text>
<text x="160.3" y="97.5">1K</text>
<text x="45.9" y="105.2">SW SPDT</text>
<text x="47.8" y="103.1">S1</text>
<text x="87" y="104.3">C609</text>
<text x="215.4" y="103.4">LB1</text>
<text x="215.6" y="106.6">10uH</text>
<text x="62.7" y="108.9">R601</text>
<text x="62.7" y="110.6">100K</text>
<text x="87" y="109.1">104</text>
<text x="88.7" y="111.2">U6</text>
<text x="103.1" y="113.6">10uH</text>
<text x="104.7" y="112.2">L601</text>
<text x="126" y="112.4">R331</text>
<text x="203.8" y="112.4">RB5</text>
<text x="236.2" y="109.2">DB2</text>
<text x="236.2" y="111">SS34B</text>
<text x="97" y="117.8">R602</text>
<text x="113.7" y="116.9">C604</text>
<text x="113.9" y="118.9">104</text>
<text x="126" y="114.2">1K</text>
<text x="128.8" y="118">POWER</text>
<text x="129.3" y="119.8">RED</text>
<text x="203.3" y="114.2">100mohm</text>
<text x="225.8" y="116.4">BAT</text>
<text x="54" y="122.2">C601</text>
<text x="54.1" y="124.1">10uF/25V</text>
<text x="71" y="121.7">C602</text>
<text x="71" y="123.4">104</text>
<text x="87" y="125.4">C603</text>
<text x="88.7" y="123.4">MP1484EN</text>
<text x="96.1" y="122.9">R603</text>
<text x="96.1" y="124.7">10K</text>
<text x="97" y="120.3">44.2K</text>
<text x="162.4" y="121.5">CB4</text>
<text x="162.4" y="123.1">0.47uF</text>
<text x="169.6" y="123.4">LTC4002-8.4</text>
<text x="87" y="130.3">6.8nF</text>
<text x="91.7" y="126.6">R604</text>
<text x="93.5" y="129.1">6.8K</text>
<text x="161.1" y="128">RB6</text>
<text x="161.1" y="129.6">2.2k</text>
<text x="175.2" y="129.8">RB7</text>
<text x="175.2" y="131.3">10k</text>
<text x="202.8" y="126.8">CB5</text>
<text x="202.8" y="128.4">22uF</text>
<text x="211.6" y="127">CB6</text>
<text x="211.6" y="128.7">104</text>
<text x="225.8" y="128.7">CON3</text>
<text x="106.3" y="142.7">UT3</text>
<text x="44.5" y="148.7">220uF/16V</text>
<text x="45.2" y="146.8">C605</text>
<text x="87.5" y="148.5">CT31</text>
<text x="106.3" y="144.5">LM1085IS-3.3</text>
<text x="132.5" y="149.8">CT34</text>
<text x="139.5" y="149.8">CT35</text>
<text x="147.4" y="148.4">C20</text>
<text x="164.1" y="149.8">CT43</text>
<text x="217.4" y="149.2">RP9</text>
<text x="58.5" y="152.2">10uF/16V</text>
<text x="59.2" y="150.3">C606</text>
<text x="67.3" y="152.2">10uF/16V</text>
<text x="68" y="150.3">C607</text>
<text x="76.1" y="152.2">10uF/16V</text>
<text x="76.8" y="150.3">C608</text>
<text x="85.2" y="150.1">10uF/16V</text>
<text x="95.6" y="153.3">CT32</text>
<text x="95.6" y="155">104</text>
<text x="121.1" y="155.2">100uF/6.3V GND</text>
<text x="123.9" y="153.8">CT33</text>
<text x="132.5" y="151.5">104</text>
<text x="139.5" y="151.5">104</text>
<text x="146.9" y="150.3">220uF/16V</text>
<text x="155.7" y="155.4">CT42</text>
<text x="164.1" y="151.5">104</text>
<text x="172" y="151.7">100uF/6.3V</text>
<text x="173.1" y="150.3">CT36</text>
<text x="217.4" y="151">3K(1%)</text>
<text x="68" y="161.7">C23</text>
<text x="154.5" y="157.1">22uF/6.3V</text>
<text x="217.4" y="158">RP10</text>
<text x="217.4" y="159.7">1K(1%)</text>
<text x="225.6" y="156.8">CP6</text>
<text x="225.6" y="158.5">104</text>
<text x="54.1" y="166.8">104</text>
<text x="62.9" y="163.3">104</text>
<text x="68" y="163.4">104</text>
<text x="54.1" y="168.7">C21</text>
<text x="100.9" y="170.8">C1</text>
<text x="100.9" y="172.6">104</text>
<text x="106.1" y="170.8">C2</text>
<text x="106.1" y="172.6">104</text>
<text x="111.4" y="170.8">C3</text>
<text x="111.4" y="172.6">104</text>
<text x="116.7" y="170.8">C4</text>
<text x="116.7" y="172.6">104</text>
<text x="122" y="170.8">C5</text>
<text x="122" y="172.6">104</text>
<text x="127.2" y="170.8">C6</text>
<text x="127.2" y="172.6">104</text>
<text x="132.5" y="170.8">C7</text>
<text x="132.5" y="172.6">104</text>
<text x="137.8" y="170.8">C8</text>
<text x="137.8" y="172.6">104</text>
<text x="143" y="170.8">C9</text>
<text x="143" y="172.6">104</text>
<text x="148.3" y="170.8">C101</text>
<text x="148.3" y="172.6">104</text>
<text x="153.6" y="170.8">C102</text>
<text x="153.6" y="172.6">104</text>
<text x="158.9" y="170.8">C103</text>
<text x="158.9" y="172.6">104</text>
<text x="164.1" y="170.8">C104</text>
<text x="164.1" y="172.6">104</text>
<text x="169.4" y="170.8">C105</text>
<text x="169.4" y="172.6">104</text>
</g>
<g font-size="1.6" fill="#800000">
<text x="133.7" y="69.1">V_BAT</text>
<text x="182.8" y="71.7">VDD_IN</text>
<text x="55.9" y="72.6">VDD12V</text>
<text x="78.9" y="72.6">VDD_IN</text>
<text x="100.2" y="72.6">V_BAT_OUT</text>
<text x="149.2" y="74.3">VDD_IN</text>
<text x="57.3" y="83.1">GND</text>
<text x="240" y="79.6">GND</text>
<text x="80.1" y="88.4">GND</text>
<text x="120.7" y="89.2">GND</text>
<text x="168" y="84.9">GND</text>
<text x="197.9" y="88.4">GND</text>
<text x="36.9" y="105.9">V_BAT_OUT</text>
<text x="57.8" y="104.2">VCC_IN</text>
<text x="123" y="107.7">VDD5V</text>
<text x="150.4" y="104.2">GND</text>
<text x="110.7" y="112.9">VDD5V</text>
<text x="213.5" y="118.2">V_BAT</text>
<text x="233" y="116.4">GND</text>
<text x="59" y="130.5">GND</text>
<text x="97.9" y="127.8">GND</text>
<text x="111.8" y="127">GND</text>
<text x="124.1" y="127">GND</text>
<text x="220.7" y="128.7">GND</text>
<text x="208.4" y="135.7">GND</text>
<text x="49.2" y="141">VDD5V</text>
<text x="89.6" y="144.5">VDD5V</text>
<text x="128.5" y="144.5">3V3_IO</text>
<text x="160.1" y="144.5">3V3_IO</text>
<text x="212.4" y="144.5">VCC_IN</text>
<text x="50.2" y="151.5">GND</text>
<text x="90.7" y="155">GND</text>
<text x="161" y="155">GND</text>
<text x="225.8" y="153.3">ADCIN0</text>
<text x="110" y="156.8">GND</text>
<text x="56.2" y="162">VDD5V C22</text>
<text x="213.7" y="163.8">GND</text>
<text x="57.3" y="172.6">GND</text>
<text x="92.1" y="173.4">GND</text>
<text x="92.1" y="168.2">3V3_IO</text>
</g>
<g font-size="1.6" fill="#f00">
<text x="160.3" y="95">RB2</text>
<text x="210" y="111.2">Rs=100mV/I_bat</text>
<text x="210" y="112.9">I_bat=1A</text>
<text x="122.5" y="158.2">FOR BOARD POWER</text>
</g>
</svg>
